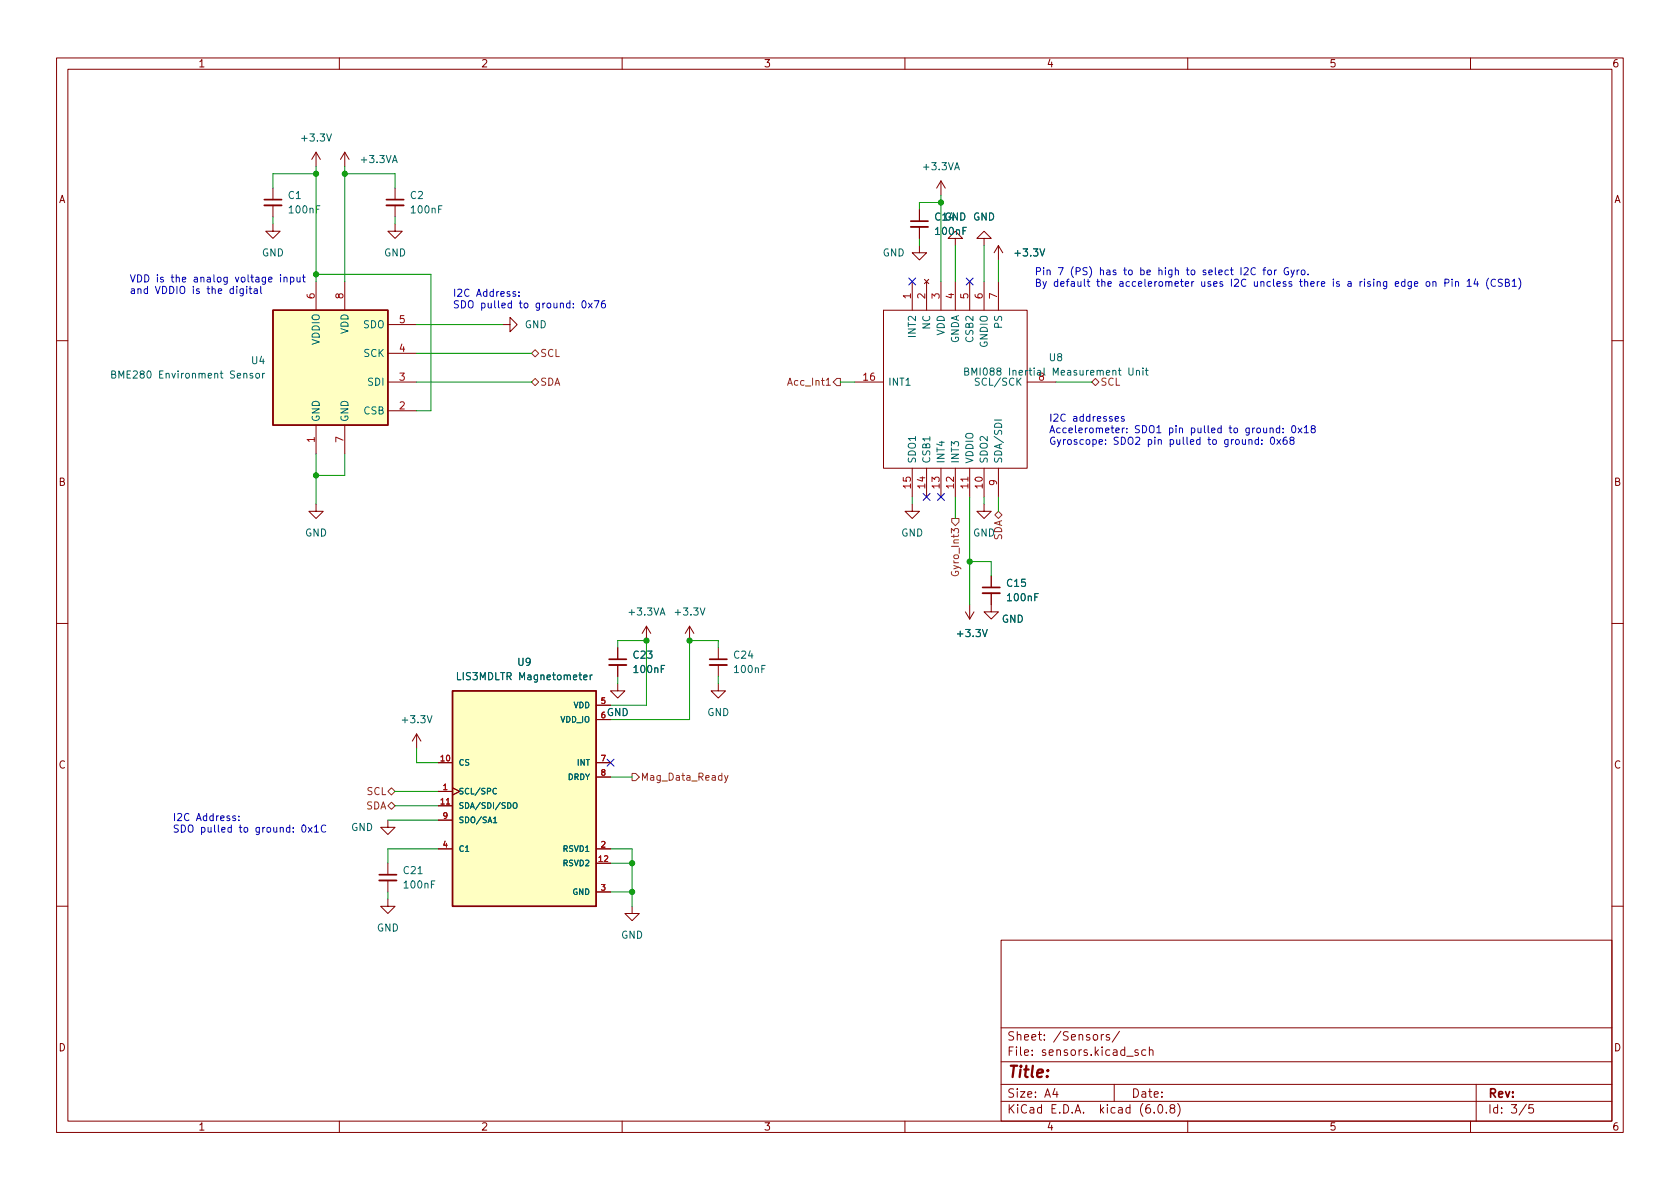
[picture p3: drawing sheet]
<svg xmlns="http://www.w3.org/2000/svg" width="297mm" height="210mm" viewBox="0 0 297 210" stroke-linecap="round" stroke-linejoin="round" font-family="sans-serif">
<g fill="none" stroke="#840000" stroke-width=".18">
<path d="M10 10.2h277v190.1h-277zM12 12.2h273v186.1h-273zM60 10.2v2M110 10.2v2M160 10.2v2M210 10.2v2M260 10.2v2M48.3 39.6v1.3h1.2l-1.2 1.3-1.3-1.3h1.3M48.3 33.3v2M48.3 36.3v2M55.9 26.9l-.8 1.3M55.9 26.9v2.6"/>
<path d="M55.9 26.9l.7 1.3M61 26.9l-.8 1.3M61 26.9v2.6M61 26.9l.7 1.3M69.8 39.6v1.3h1.3l-1.3 1.3-1.2-1.3h1.2M69.8 33.3v2M69.8 36.3v2M162.6 37.1v2M166.4 32v2.5M166.4 32l-.8 1.3M166.4 32l.7 1.3M55.9 49.8v5.1"/>
<path d="M61 49.8v5.1M68.6 57.4h5.1M88.9 57.4h1.3v-1.3l1.2 1.3-1.2 1.3v-1.3M156.2 54.9h25.4v27.9h-25.4zM161.3 49.8v5.1M162.6 43.4v1.3h1.2l-1.2 1.3-1.3-1.3h1.3M162.6 40.1v2.1M163.4 49.4l.8 .8M163.8 49.8v5.1M164.2 49.4l-.8 .8M166.4 49.8v5.1M168.9 42.2h1.3l-1.3-1.3-1.3 1.3h1.3v1.2"/>
<path d="M168.9 49.8v5.1M171.4 49.8v5.1M174 42.2h1.3l-1.3-1.3-1.3 1.3h1.3v1.2M174 49.8v5.1M176.5 43.4v2.6M176.5 49.8v5.1M176.5 43.4l-.7 1.3M176.5 43.4l.8 1.3M10 60.2h2M55.9 75.2v5.1M61 75.2v5.1M68.6 67.6h5.1"/>
<path d="M68.6 72.6h5.1M68.6 62.5h5.1M151.1 67.6h5.1M181.6 67.6h5.1M285 60.2h2M55.9 89.1v1.3h1.2l-1.2 1.3-1.3-1.3h1.3M161.3 89.1v1.3h1.3l-1.3 1.3-1.3-1.3h1.3M161.3 82.8v5.1M163.8 82.8v5.1M166.4 82.8v5.1M168.9 82.8v5.1M171.4 82.8v5.1"/>
<path d="M174 89.1v1.3h1.3l-1.3 1.3-1.3-1.3h1.3M174 82.8v5.1M176.5 82.8v5.1M10 110.2h2M109.2 114.5v2.1M109.2 117.6v2M114.3 110.7l-.8 1.3M114.3 110.7v2.6M114.3 110.7l.8 1.3M121.9 110.7l-.7 1.3M121.9 110.7v2.6M121.9 110.7l.8 1.3"/>
<path d="M127 114.5v2.1M127 117.6v2M170.7 108.2l.7 1.3M171.4 106.9v2.6M172.2 108.2l-.8 1.3M175.3 104.9v3.3h1.2l-1.2 1.3-1.3-1.3h1.3M175.3 101.8v2.1M285 110.2h2M73.7 129.8l-.8 1.3M73.7 129.8v2.5M73.7 129.8l.7 1.3M77.5 139.9h2.5"/>
<path d="M77.5 134.9h2.5M80 139.3l1.3 .6-1.3 .7M105.4 134.9h2.5M105.4 124.7h2.5M105.4 127.2h2.5M105.4 137.4h2.5M109.2 120.9v1.3h1.3l-1.3 1.2-1.3-1.2h1.3M127 120.9v1.3h1.3l-1.3 1.2-1.3-1.2h1.3M68.6 159v1.3h1.2l-1.2 1.2-1.3-1.2h1.3M68.6 145v1.3h1.2l-1.2 1.3-1.3-1.3h1.3M68.6 152.6v2.1M68.6 155.7v2"/>
<path d="M77.5 142.5h2.5M77.5 150.1h2.5M77.5 145h2.5M105.4 152.6h2.5M105.4 150.1h2.5M105.4 157.7h2.5M10 160.2h2M111.8 160.3v1.2h1.2l-1.2 1.3-1.3-1.3h1.3M177 166.3h108v32h-108zM285 160.2h2M60 198.3v2M110 198.3v2"/>
<path d="M160 198.3v2M177 194.8h108M177 191.8h108M177 187.8h108M177 181.8h108M186.5 192.5l-.4 1h1M186.9 193v1M194.7 182.9v1M195.1 182.9l-.2 .1-.2 .2M196.1 183l-.3-.1-.2 .2v.3l.5 .1v.4h-.5M197 191.8v3M197.9 182.4l-1.3 1.9"/>
<path d="M199.2 186.8h1.2M201.2 185.7l-.3-.1-.3 .2 .1 .3 .5 .1v.4h-.6M202.6 185.7l-.5-.1-.2 .3v.4l.1 .3h.6M203.2 185.8l.2-.2 .4 .1 .1 .9M203.2 185.1v1.5M204.1 196.7v.1M204.9 195.4l.2-.1a.81 .81 0 0 1 .6 .7 .81 .81 0 0 1-.3 .8h-.2a.81 .81 0 0 1-.6-.6 .81 .81 0 0 1 .3-.8zM206.2 196.7v.1M207.1 196l-.2-.3v-.2l.2-.2 .5 .1 .1 .2-.1 .2-.6 .2-.1 .3v.4l.2 .1h.5l.1-.3-.1-.4-.2-.1M208.2 195.1a1.72 1.72 0 0 1 0 2.3M210 198.3v2M260 198.3v2"/>
<path d="M261 191.8v6.5M269.9 195.3l-1.3 1.9M271.1 195.3h-.7l-.1 .7 .2-.1 .5 .1 .2 .2-.1 .5-.2 .1-.6-.1"/>
</g>
<path d="M46.7 36.3h3.1M68.3 36.3h3.1M161 40.1h3.1M107.7 117.6h3M125.5 117.6h3M173.7 104.9h3.1M67.1 155.7h3" fill="none" stroke="#840000" stroke-width=".33"/>
<path d="M46.7 35.3h3.1M68.3 35.3h3.1M161 39.1h3.1M107.7 116.6h3M125.5 116.6h3M173.7 103.9h3.1M67.1 154.7h3" fill="none" stroke="#840000" stroke-width=".3"/>
<g fill="#ffffc2" stroke="#ffffc2" stroke-width=".18">
<path d="M80 122.2h25.4v38.1h-25.4z"/>
<path d="M48.3 54.9h20.3v20.3h-20.3z"/>
</g>
<path d="M48.3 54.9h20.3v20.3h-20.3zM80 122.2h25.4v38.1h-25.4z" fill="none" stroke="#840000" stroke-width=".25"/>
<g fill="none" stroke="#006464" stroke-width=".18">
<path d="M19.8 66.2l.5-.1 .1-.1v-.3l-.6-.1v1.3h.4l.2-.2 .1-.3-.3-.2M45.3 66.1l.2-.1 .3 .1 .1 .5-.1 .2-.3 .1-.2-.2zM46.4 66v.9M46.8 66l-.4 .3M170.6 65.7l.5-.1 .1-.2v-.2l-.6-.1v1.2h.5l.1-.1 .1-.3-.3-.2M171.8 66.3v-1.2l.5 .9 .4-.9v1.2M173.2 66.9h-.5l-.2 .1v.3l.5 .3 .2 .3-.3 .2h-.5M175.8 74.3h1.3M199.6 65.1v1l.2 .2h.3l.2-.2v-1M200.9 65.6l.2-.1 .3 .1 .1 .7M200.9 65.5v.8M202.1 65.1v.1"/>
<path d="M202.1 65.5v.8M202.5 65.5h.5M202.7 65.1v1.1l.3 .1M80.9 118.9v1.3h.6M103.2 119.8l.6-.1-.1-.3h-.3l-.2 .1 .1 .6h.4M104.4 119.4v.8M104.7 119.4l-.3 .2M87.8 139.5a.45 .45 0 0 0-.7 .4 .45 .45 0 0 0 .7 .4M87.2 144.8l.3-.3v1M87.2 145.5h.6M90.8 142.1l.2-.2a.34 .34 0 0 1 .4 .4v.3a.34 .34 0 0 1-.3 .4 .34 .34 0 0 1-.4-.4z"/>
</g>
<path d="M94 67.6l.6-.7 .6 .7-.6 .6zM94 62.5l.6-.7 .6 .7-.6 .6zM148 66.9h.6v1.3h-.6l-.7-.6zM193 67.6l.7-.7 .6 .7-.6 .6zM168.3 91.7h1.2v.6l-.6 .7-.6-.7zM175.9 91.1l.6-.7 .7 .7-.7 .6zM68.6 139.9l.6-.6 .6 .6-.6 .7zM111.8 136.8h.6l.6 .6-.6 .6h-.6zM128.1 137.1l.3 .9M128.7 137.1l-.4 1.2-.2 .1M68.6 142.5l.6-.6 .6 .6-.6 .6z" fill="none" stroke="#725600" stroke-width=".18"/>
<g fill="none" stroke="#0000c2" stroke-width=".18">
<path d="M43 51.1v1l-.2 .2h-.3M43 51.1h-.3l-.3 .2 .1 .5h.5M43.6 51.1v.8M44 51.1h.5M44.2 50.6v1.1l.3 .2M44.9 51.1h.5l.1 .8M45.5 51.4h-.4l-.2 .2 .2 .3 .4-.1M46.1 50.6v1.1l.2 .2M49.6 48.6v.1M49.6 49v.9M50.2 49.1l.2-.1 .3 .1 .1 .8M50.2 49v.9"/>
<path d="M51.4 49.1l.3-.1 .3 .3-.2 .5h-.4M51.4 49v1.3M52.5 49l.1 .8 .3 .1 .2-.2M53.1 49v.9M53.5 49h.5M53.7 48.6v1.1l.3 .2M91.2 51.6h-.3l-.2 .1v.2l.5 .1v.3h-.5M91.8 52.3v.1M91.8 51.6v.1M103 53.3l.2-.1a.68 .68 0 0 1 .4 .6 .68 .68 0 0 1-.4 .6l-.2-.1-.1-.3zM104 53.6l.7 .8M104.7 53.6l-.7 .8"/>
<path d="M105.1 53.2h.8l-.5 1.2M106.9 53.2h-.3a.86 .86 0 0 0 0 1.2l.4-.1 .1-.4-.3-.2h-.2l-.3 .2M222 47.4a.6 .6 0 0 0-.9 .5 .6 .6 0 0 0 .6 .7l.3-.1M223.3 47.7h.5M223.8 47.3l-.3 .2v1.1M224.3 47.8l.3-.1 .2 .3v.4l-.2 .2-.3-.1-.2-.1zM225.4 47.7v.9M225.7 47.7l-.3 .3M227.8 47.4a.59 .59 0 0 0-.8 .6 .59 .59 0 0 0 .8 .5v-.5h-.2M228.3 47.7l.3 .9M228.9 47.7l-.5 1.2-.1 .1M229.3 47.7v.9"/>
<path d="M229.7 47.7l-.4 .3M230.2 47.8l.3-.1 .2 .3v.4l-.2 .2-.3-.1-.1-.1zM231.3 48.5v.1M252.3 49.9l.3-.1 .2 .2v.4l-.2 .2h-.3l-.2-.2zM253.4 49.9l.1-.1 .3 .1 .1 .7M253.4 49.8v.8M255.5 50h.6l.1-.2-.1-.3-.6-.1v1.2M256.7 49.4v.1M256.7 49.8v.8M257.3 49.9l.2-.1 .3 .1 .1 .7M257.3 49.8v.8M259.4 49.7l.4-.3v1.2"/>
<path d="M259.4 50.6h.7M260.9 49.3l-.3 .9h.8M261.2 49.8v.8M263.2 49.2a1.46 1.46 0 0 0 0 1.9M264.4 49.5a.6 .6 0 0 0-.8 .4 .6 .6 0 0 0 .6 .7l.2-.1M265.6 49.4h-.5l-.1 .1v.4l.5 .2 .1 .3-.2 .2h-.5M266.2 50l.5-.1 .1-.2v-.2l-.6-.1v1.2h.5l.1-.1 .1-.3-.3-.2M267.4 49.7l.3-.3v1.2M267.4 50.6h.7M268.5 49.2a1.46 1.46 0 0 1 0 1.9M197.2 74.1l.6-.2-.1-.2-.4-.1-.1 .2v.6h.5M198.7 73.7l-.3-.1-.1 .2v.2l.4 .1v.3h-.4"/>
<path d="M220.8 77.9l.2-.2 .3 .1 .1 .8M222.5 77.8l-.4-.1-.2 .3 .1 .5h.5M222.5 77.3v1.3M223.1 78.5v.1M223.1 77.8v.1M224.6 75.8l.1-.1h.3l.1 .8M224.6 75.7v.8M224.7 77.4l.2-.1a.68 .68 0 0 1 .5 .6 .68 .68 0 0 1-.5 .7l-.2-.1-.1-.4zM225.8 77.7l.6 .9M226.3 75.7h-.4l-.2 .2 .1 .6h.5M226.3 75.3v1.2M226.4 77.7l-.6 .9"/>
<path d="M226.9 76.4v.1M226.9 75.7v.2M227.5 77.3l-.4 .1a.86 .86 0 0 0 0 1.2l.4-.1 .1-.5-.3-.2h-.2l-.2 .2M228.3 77.9l-.2-.3v-.2l.2-.1 .4 .1 .1 .2-.1 .1-.5 .2-.1 .2v.2l.2 .3h.3l.2-.3v-.2l-.2-.2M228.5 75.4l.2-.1a.68 .68 0 0 1 .4 .6 .68 .68 0 0 1-.4 .6l-.2-.1-.1-.3zM229.5 75.7l.7 .8M230.2 75.7l-.7 .8M230.6 75.6l.4-.3v1.2M230.6 76.5h.7M232.1 75.8l-.3-.2 .1-.2 .2-.1h.3l.1 .2v.2l-.6 .2-.1 .2v.2l.3 .2h.2l.2-.2v-.4l-.2-.1M41.6 144.3h-.3l-.2 .1 .1 .2 .4 .2v.3h-.5M42.2 145v.1"/>
<path d="M42.2 144.3v.1M53.5 145.9h.2a.68 .68 0 0 1 .4 .6 .68 .68 0 0 1-.4 .7 .84 .84 0 0 1-.2-1.3zM54.5 146.3l.7 .9M55.2 146.3l-.7 .9M55.6 146.3l.4-.4v1.3M55.6 147.2h.7M57.6 146a.6 .6 0 0 0-.8 .4 .6 .6 0 0 0 .5 .8l.3-.2"/>
</g>
<g fill="none" stroke="#009600" stroke-width=".18">
<path d="M48.3 38.3v1.3M55.9 30.7h-7.6v2.6M55.9 29.5v20.3M61 29.5v20.3M61 30.7h8.8v2.6M69.8 38.3v1.3M166.4 35.8h-3.8v1.3M166.4 34.5v15.3M55.9 48.5h20.3v24.1h-2.5M73.7 57.4h15.2M162.6 42.2v1.2M168.9 43.4v6.4"/>
<path d="M174 43.4v6.4M176.5 46v3.8M73.7 67.6h20.3M73.7 62.5h20.3M148.6 67.6h2.5M186.7 67.6h6.3M55.9 80.3v8.8M61 80.3v3.8h-5.1M161.3 87.9v1.2M168.9 87.9v3.8M171.4 87.9v19M171.4 99.3h3.9v2.5"/>
<path d="M174 87.9v1.2M176.5 87.9v2.5M109.2 114.5v-1.2h5.1v11.4h-6.4M109.2 119.6v1.3M127 114.5v-1.2h-5.1v13.9h-14M127 119.6v1.3M69.8 139.9h7.7M73.7 132.3v2.6h3.8M107.9 137.4h3.9M68.6 145h8.9M68.6 157.7v1.3M69.8 142.5h7.7"/>
<path d="M77.5 150.1h-8.9v2.5M107.9 150.1h3.9v10.2M107.9 152.6h3.9M107.9 157.7h3.9"/>
</g>
<path d="M160.7 49.2l1.2 1.2M161.9 49.2l-1.2 1.2M170.8 49.2l1.3 1.2M172.1 49.2l-1.3 1.2M163.2 87.3l1.2 1.2M164.4 87.3l-1.2 1.2M165.8 87.3l1.2 1.2M167 87.3l-1.2 1.2M107.3 134.3l1.3 1.2M108.6 134.3l-1.3 1.2" fill="none" stroke="#000084" stroke-width=".18"/>
<g fill="#009600" stroke="#009600" stroke-width=".18">
<circle cx="111.8" cy="152.6" r=".46"/>
<circle cx="111.8" cy="157.7" r=".46"/>
<circle cx="166.4" cy="35.8" r=".46"/>
<circle cx="61" cy="30.7" r=".46"/>
<circle cx="55.9" cy="48.5" r=".46"/>
<circle cx="55.9" cy="84.1" r=".46"/>
<circle cx="55.9" cy="30.7" r=".46"/>
<circle cx="171.4" cy="99.3" r=".46"/>
<circle cx="114.3" cy="113.3" r=".46"/>
<circle cx="121.9" cy="113.3" r=".46"/>
</g>
<text font-size="2.8" fill="#840000" x="178" y="190.6">Title:</text>
<g font-size="2.1" fill="#840000">
<text x="178" y="184">Sheet: /Sensors/</text>
<text x="178" y="186.7">File: sensors.kicad_sch</text>
<text x="178" y="196.9">KiCad E.D.A. kicad (6.0.8)</text>
<text x="178" y="194.1">Size: A4</text>
<text x="200" y="194.1">Date:</text>
<text x="263" y="194.1">Rev:</text>
<text x="263" y="196.9">Id: 3/5</text>
</g>
<g font-size="1.8" fill="#840000">
<text x="35" y="11.9">1</text>
<text x="85" y="11.9">2</text>
<text x="135" y="11.9">3</text>
<text x="185" y="11.9">4</text>
<text x="235" y="11.9">5</text>
<text x="285" y="11.9">6</text>
<text x="10.3" y="35.9">A</text>
<text x="285.3" y="35.9">A</text>
<text x="10.3" y="85.9">B</text>
<text x="285.3" y="85.9">B</text>
<text x="10.3" y="135.9">C</text>
<text x="285.3" y="135.9">C</text>
<text x="10.3" y="185.9">D</text>
<text x="285.3" y="185.9">D</text>
<text x="35" y="199.9">1</text>
<text x="85" y="199.9">2</text>
<text x="135" y="199.9">3</text>
<text x="185" y="199.9">4</text>
<text x="235" y="199.9">5</text>
<text x="285" y="199.9">6</text>
</g>
<g font-size="1.8" fill="#006464">
<text x="53.5" y="25">+3.3V</text>
<text x="64" y="28.8">+3.3VA</text>
<text x="51" y="35.2">C1</text>
<text x="72.6" y="35.2">C2</text>
<text x="163.4" y="30.1">+3.3VA</text>
<text x="51.3" y="37.7">100nF</text>
<text x="72.8" y="37.7">100nF</text>
<text x="165.4" y="39">C14</text>
<text x="165.6" y="41.5">100nF</text>
<text x="166.9" y="39">GND GND</text>
<text x="46.3" y="45.3">GND</text>
<text x="67.9" y="45.3">GND</text>
<text x="156" y="45.3">GND</text>
<text x="179.7" y="45.3">+3.3V</text>
<text x="61.6" y="59.1" transform="rotate(-90 61.6 59.1)">VDD</text>
<text x="64.2" y="58">SDO</text>
<text x="92.8" y="58">GND</text>
<text x="161.9" y="59.5" transform="rotate(-90 161.9 59.5)">INT2</text>
<text x="164.5" y="58.2" transform="rotate(-90 164.5 58.2)">NC</text>
<text x="167" y="59.4" transform="rotate(-90 167 59.4)">VDD</text>
<text x="177.2" y="58" transform="rotate(-90 177.2 58)">PS</text>
<text x="44.5" y="64.4">U4</text>
<text x="56.5" y="61" transform="rotate(-90 56.5 61)">VDDIO</text>
<text x="64.3" y="63.1">SCK</text>
<text x="169.5" y="60.8" transform="rotate(-90 169.5 60.8)">GNDA</text>
<text x="172.1" y="60.3" transform="rotate(-90 172.1 60.3)">CSB2</text>
<text x="174.6" y="61.4" transform="rotate(-90 174.6 61.4)">GNDIO</text>
<text x="185.6" y="63.9">U8</text>
<text x="20.8" y="66.9">BME280 Environment Sensor</text>
<text x="65.1" y="68.2">SDI</text>
<text x="157" y="68.2">INT1</text>
<text x="172.5" y="66.4">BMI088 Inertial Measurement Unit</text>
<text x="173.1" y="68.2">SCL/SCK</text>
<text x="183.7" y="67.3">8</text>
<text x="56.5" y="74.7" transform="rotate(-90 56.5 74.7)">GND</text>
<text x="61.6" y="74.7" transform="rotate(-90 61.6 74.7)">GND</text>
<text x="64.3" y="73.3">CSB</text>
<text x="161.9" y="82" transform="rotate(-90 161.9 82)">SDO1</text>
<text x="164.5" y="82" transform="rotate(-90 164.5 82)">CSB1</text>
<text x="167" y="82" transform="rotate(-90 167 82)">INT4</text>
<text x="169.5" y="82" transform="rotate(-90 169.5 82)">INT3</text>
<text x="172.1" y="82" transform="rotate(-90 172.1 82)">VDDIO</text>
<text x="174.6" y="82" transform="rotate(-90 174.6 82)">SDO2</text>
<text x="177.2" y="82" transform="rotate(-90 177.2 82)">SDA/SDI</text>
<text x="53.9" y="94.9">GND</text>
<text x="159.3" y="94.9">GND</text>
<text x="172" y="94.9">GND</text>
<text x="178.1" y="103.8">C15</text>
<text x="178.3" y="106.3">100nF</text>
<text x="111.3" y="108.8">+3.3VA</text>
<text x="119.6" y="108.8">+3.3V</text>
<text x="169.5" y="112.6">+3.3V</text>
<text x="177.1" y="110.1">GND</text>
<text x="91.6" y="117.7">U9</text>
<text x="112.1" y="116.5">C23</text>
<text x="112.2" y="119">100nF</text>
<text x="129.8" y="116.5">C24</text>
<text x="130" y="119">100nF</text>
<text x="81.5" y="120.3">LIS3MDLTR Magnetometer</text>
<text x="71.3" y="127.9">+3.3V</text>
<text x="107.3" y="126.6">GND</text>
<text x="125" y="126.6">GND</text>
<text x="62.1" y="146.9">GND</text>
<text x="71.4" y="154.6">C21</text>
<text x="71.6" y="157.1">100nF</text>
<text x="66.6" y="164.7">GND</text>
<text x="109.8" y="166">GND</text>
</g>
<g font-size="1.8" fill="#0000c2">
<text x="22.9" y="49.9">VDD is the analog voltage input</text>
<text x="22.9" y="52">and VDDIO is the digital</text>
<text x="80" y="52.5">I2C Address:</text>
<text x="182.9" y="48.7">Pin 7 (PS) has to be high to select I2C for Gyro.</text>
<text x="182.9" y="50.7">By default the accelerometer uses I2C uncless there is a rising edge on Pin 14 (CSB1)</text>
<text x="80" y="54.5">SDO pulled to ground: 0x76</text>
<text x="185.4" y="74.5">I2C addresses</text>
<text x="185.4" y="76.6">Accelerometer: SDO1 pin pulled to ground: 0x18</text>
<text x="185.4" y="78.6">Gyroscope: SDO2 pin pulled to ground: 0x68</text>
<text x="30.5" y="145.2">I2C Address:</text>
<text x="30.5" y="147.2">SDO pulled to ground: 0x1C</text>
</g>
<g font-size="1.8" fill="#a90000">
<text x="55.6" y="52.8" transform="rotate(-90 55.6 52.8)">6</text>
<text x="60.7" y="52.8" transform="rotate(-90 60.7 52.8)">8</text>
<text x="161" y="52.8" transform="rotate(-90 161 52.8)">1</text>
<text x="163.6" y="52.8" transform="rotate(-90 163.6 52.8)">2</text>
<text x="166.1" y="52.8" transform="rotate(-90 166.1 52.8)">3</text>
<text x="168.7" y="52.8" transform="rotate(-90 168.7 52.8)">4</text>
<text x="171.2" y="52.8" transform="rotate(-90 171.2 52.8)">5</text>
<text x="173.7" y="52.8" transform="rotate(-90 173.7 52.8)">6</text>
<text x="176.3" y="52.8" transform="rotate(-90 176.3 52.8)">7</text>
<text x="70.6" y="57.1">5</text>
<text x="70.6" y="62.2">4</text>
<text x="70.6" y="67.3">3</text>
<text x="152.7" y="67.3">16</text>
<text x="70.6" y="72.4">2</text>
<text x="55.6" y="78.2" transform="rotate(-90 55.6 78.2)">1</text>
<text x="60.7" y="78.2" transform="rotate(-90 60.7 78.2)">7</text>
<text x="161" y="86.3" transform="rotate(-90 161 86.3)">15</text>
<text x="163.6" y="86.3" transform="rotate(-90 163.6 86.3)">14</text>
<text x="166.1" y="86.3" transform="rotate(-90 166.1 86.3)">13</text>
<text x="168.7" y="86.3" transform="rotate(-90 168.7 86.3)">12</text>
<text x="171.2" y="86.3" transform="rotate(-90 171.2 86.3)">11</text>
<text x="173.7" y="86.3" transform="rotate(-90 173.7 86.3)">10</text>
<text x="176.3" y="85.8" transform="rotate(-90 176.3 85.8)">9</text>
</g>
<g font-size="1.8" fill="#725600">
<text x="95.4" y="63.1">SCL</text>
<text x="95.4" y="68.2">SDA</text>
<text x="139.8" y="68.2">Acc_Int1</text>
<text x="194.5" y="68.2">SCL</text>
<text x="177.2" y="95.6" transform="rotate(-90 177.2 95.6)">SDA</text>
<text x="169.5" y="101.4" transform="rotate(-90 169.5 101.4)">Gyro_Int3</text>
<text x="64.7" y="143.1">SDA</text>
<text x="64.9" y="140.6">SCL</text>
<text x="113.2" y="138">Mag_Data_Ready</text>
</g>
<g font-size="1.4" fill="#006464">
<text x="101.4" y="125.2">VDD</text>
<text x="99.1" y="127.8">VDD_IO</text>
<text x="81" y="135.4">CS</text>
<text x="100.4" y="137.9">DRDY</text>
<text x="102.1" y="135.4">INT</text>
<text x="81" y="140.5">SCL/SPC</text>
<text x="81" y="143">SDA/SDI/SDO</text>
<text x="81" y="145.5">SDO/SA1</text>
<text x="81" y="150.6">C1</text>
<text x="99.7" y="153.2">RSVD2</text>
<text x="99.7" y="150.6">RSVD1</text>
<text x="101.2" y="158.2">GND</text>
</g>
<g font-size="1.4" fill="#a90000">
<text x="106.3" y="124.5">5</text>
<text x="106.3" y="127">6</text>
<text x="78" y="134.6">10</text>
<text x="106.3" y="134.6">7</text>
<text x="106.3" y="137.2">8</text>
<text x="78" y="142.2">11</text>
<text x="78.3" y="139.7">1</text>
<text x="78.3" y="149.9">4</text>
<text x="78.3" y="144.8">9</text>
<text x="106.3" y="149.9">2</text>
<text x="105.9" y="152.4">12</text>
<text x="106.3" y="157.5">3</text>
</g>
</svg>
